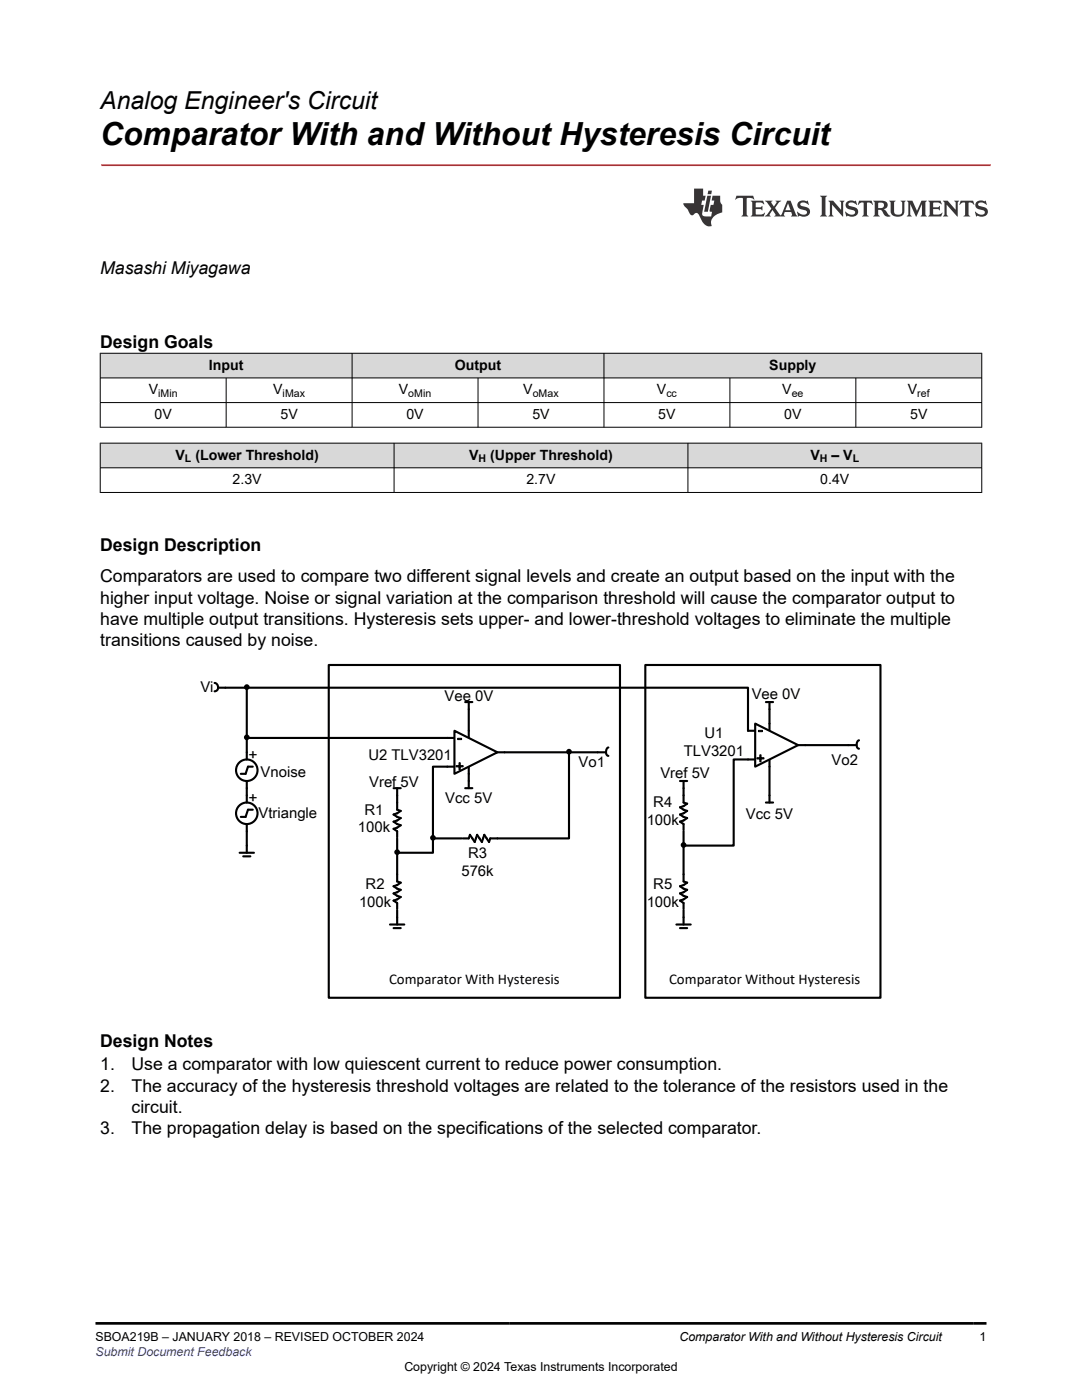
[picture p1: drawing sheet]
<svg xmlns="http://www.w3.org/2000/svg" width="216mm" height="279mm" viewBox="0 0 216 279" stroke-linecap="round" stroke-linejoin="round" font-family="sans-serif">
<g fill="#373435">
<path d="M159.3 40.3a.88 .88 0 0 0-.1 1 .88 .88 0 0 0 .8 .5l.8 .2a.43 .43 0 0 1 .2 .5 .43 .43 0 0 1-.4 .3 2.14 2.14 0 0 1-1.6-.5l.3 .9 .2-.1a1.78 1.78 0 0 0 2.1-.5 .96 .96 0 0 0-.9-1.3l-.8-.2-.2-.3a.97 .97 0 0 1 1.6 .1l-.1-.8-.2 .1-.5-.2a1.38 1.38 0 0 0-1.2 .3zM157.2 40.6l.5 1.4h-1zM152.6 40.1l1.3 1.5-.7 1.1-.6 .5h1.2l-.3-.3 .6-1 .7 1-.3 .3h2.2l-.3-.3 .2-.6h1.3l.2 .6-.3 .3h1.3l-.3-.5-1.1-2.6h-.6l-1.3 2.9-1.1-1.5 .6-1 .6-.4h-1.2l.3 .2-.6 .9-.5-.9 .2-.2zM149.8 40.1l.3 .5v2.1l-.3 .5h2.6l.2-.8-.6 .4h-1.2v-1.1l1 .1 .3 .2v-.9l-.3 .2-1 .1v-.9l.7-.1a1.02 1.02 0 0 1 .9 .4l-.1-.7zM147 39.1l-.2 .8a1.36 1.36 0 0 1 1.4-.3v3.1l-.3 .5h1.4l-.3-.5v-3l.3-.2a1.15 1.15 0 0 1 1.2 .4l-.2-.8z"/>
<path d="M194.8 40.3a.88 .88 0 0 0-.1 1 .88 .88 0 0 0 .8 .5l.8 .2a.43 .43 0 0 1 .2 .5 .43 .43 0 0 1-.4 .3 2.08 2.08 0 0 1-1.6-.5l.3 .9 .2-.1a1.76 1.76 0 0 0 2.1-.5 .95 .95 0 0 0-.9-1.3l-.9-.2-.1-.3a1 1 0 0 1 1.6 .1l-.1-.8-.3 .1-.3-.2a1.38 1.38 0 0 0-1.3 .3zM191.7 40.1l-.2 .8a.83 .83 0 0 1 1-.5l.1 2.3-.1 .2-.3 .3h1.4l-.3-.3v-.2v-2.1l.2-.2a.86 .86 0 0 1 .9 .5l-.2-.8zM188.2 40.1l.3 .5v2.1l-.3 .5h1l-.3-.5v-1.9l2.2 2.4v-2.6l.3-.5h-1l.3 .2v1.6l-1.6-1.8zM185.2 40.1l.3 .5v2.1l-.3 .5h2.6l.2-.8-.6 .4h-1.2v-1.1l1 .1 .3 .2v-.9l-.3 .2-1 .1v-.9l.6-.1a1.04 1.04 0 0 1 1.1 .4l-.2-.7zM180.9 40.1l.3 .5v2.1l-.3 .5h1l-.3-.5v-2l1.2 2.6 1.2-2.6v2l-.3 .5h1.3l-.4-.5v-2.1l.4-.5h-1.1l-.9 2-.9-2zM177.4 40.1l.3 .2a3.7 3.7 0 0 0 .3 2.6 1.68 1.68 0 0 0 2.4-.3l.1-2 .2-.5h-1l.3 .5v1.5a.82 .82 0 0 1-.8 .7 .82 .82 0 0 1-.8-.7v-1.8l.3-.2zM175.3 40.5l.1-.1a.63 .63 0 0 1 .8 .1 .63 .63 0 0 1 .1 .7l-.3 .3h-.8zM174.2 40.1l.3 .5v2.1l-.3 .5h1.4l-.3-.3-.1-1a.78 .78 0 0 1 1 .7 .89 .89 0 0 0 1.5 .4l-.5-.2-.5-.8-.4-.2a.84 .84 0 0 0 .8-.9 .84 .84 0 0 0-.8-.8zM171.4 40.1l-.2 .8h.1a.83 .83 0 0 1 1-.5v2.3v.2l-.3 .3h1.3l-.3-.3v-.2v-2.1l.2-.2a.87 .87 0 0 1 .9 .5l-.2-.8zM168.9 40.3a.88 .88 0 0 0-.1 1 .88 .88 0 0 0 .8 .5l.8 .2a.43 .43 0 0 1 .2 .5 .43 .43 0 0 1-.4 .3 1.52 1.52 0 0 1-1.5-.6l-.1 .1 .3 .9 .2-.1a1.79 1.79 0 0 0 2.1-.5 .95 .95 0 0 0-.9-1.3l-.8-.2-.2-.3a.97 .97 0 0 1 1.6 .1h.1l-.2-.8-.2 .1-.4-.2a1.34 1.34 0 0 0-1.3 .3zM165.3 40.1l.3 .5v2.1l-.3 .5h1l-.3-.5v-1.9l2.2 2.4v-2.6l.3-.5h-1l.3 .2v1.6l-1.6-1.8zM163.6 39.1l.4 .5v3.1l-.4 .5h1.4l-.3-.5v-3.1l.3-.5z"/>
<path d="M141.3 38l-.1 .8h.7l.2-.8zM141.1 39.1l-.6 3.2h.7l.7-3.2zM138.5 37.6v3h-2.2l.1 .3 .9 1.1a1.01 1.01 0 0 0 1 .9 .62 .62 0 0 1 .6-.4 .62 .62 0 0 1 .6 .4l.2 .3a2.2 2.2 0 0 0 2.1 2l.2-.1a1.96 1.96 0 0 1 1.5-2.5l.6-.2-.1-1.6a1.73 1.73 0 0 1-.3-1.7h-1.5l-.2 .9h.5l-.1 .9h-.6l-.2 .9v.4l.5 .1-.2 .9h-.7a.76 .76 0 0 1-1.1-.7l.3-1.6h-.5l.2-.9h.5l.2-.9h-.5v-1.5z"/>
</g>
<path d="M20.4 33h177.1" fill="none" stroke="#ed3237" stroke-width=".35"/>
<g fill="#d8d8d8">
<path d="M20 70.5h175.9v4.9h-175.9z" fill-rule="evenodd"/>
<path d="M20.1 70.6h50.1v4.8h-50.1z" fill-rule="evenodd"/>
<path d="M70.3 70.6h50.2v4.8h-50.2z" fill-rule="evenodd"/>
<path d="M120.6 70.6h75.2v4.8h-75.2z" fill-rule="evenodd"/>
</g>
<path d="M19.9 70.5h176.1M19.9 75.4h176.1M20 70.4v14.9M45.1 75.4v9.9M70.3 70.4v14.9M95.4 75.4v9.9M120.5 70.4v14.9M145.6 75.4v9.9M170.8 75.4v9.9M195.9 70.4v14.9M19.9 80.3h176.1M19.9 85.3h176.1" fill="none" stroke="#000" stroke-width=".2"/>
<g fill="#d8d8d8">
<path d="M20 88.4h175.9v5h-175.9z" fill-rule="evenodd"/>
<path d="M20.1 88.5h58.5v4.8h-58.5z" fill-rule="evenodd"/>
<path d="M78.7 88.5h58.5v4.8h-58.5z" fill-rule="evenodd"/>
<path d="M137.3 88.5h58.5v4.8h-58.5z" fill-rule="evenodd"/>
</g>
<path d="M19.9 88.4h176.1M19.9 93.4h176.1M19.9 98.3h176.1M20 88.4v9.9M78.6 88.4v9.9M137.3 88.4v9.9M195.9 88.4v9.9" fill="none" stroke="#000" stroke-width=".2"/>
<g fill="#000">
<circle cx="49.2" cy="137.1" r=".36"/>
<circle cx="49.2" cy="147.2" r=".36"/>
<circle cx="113.5" cy="150" r=".36"/>
<circle cx="79.2" cy="170.1" r=".36"/>
<circle cx="86.4" cy="167.2" r=".36"/>
<circle cx="136.4" cy="168.6" r=".36"/>
</g>
<g fill="none" stroke="#000" stroke-width=".42">
<path d="M42.8 136.3a.86 .86 0 0 1 .7 .9M43.5 137.2a.71 .71 0 0 1-.7 .8M43.5 137.2h1.5M49.2 158.7v1.5M78.5 157.3h1.5M79.2 157.3v1.4M92.8 157.3h1.5M92.8 140.1h1.5M93.5 140.1v1.4M93.5 155.9v1.4M119.3 150.1h1.4M121.4 149.2a.97 .97 0 0 0 0 1.7"/>
<path d="M135.7 155.9h1.4M136.4 155.9v1.4M136.4 158.7v1.5l.7 .2-.7 .5-.7 .2 .7 .5 .7 .2-.7 .5-.7 .3 .7 .4 .7 .3-.7 .4-.7 .3 .7 .5v1.2M149.3 151.6h1.4M149.3 145.8h1.4M152.8 140.1h1.5M153.5 140.1v1.4M153.5 144.4v1.4M153.5 151.6v1.4M153.5 158.7v1.5M159.3 148.7h1.4M169.3 148.7h1.4"/>
<path d="M171.4 147.8a.96 .96 0 0 0 0 1.6M47.8 170.2h2.9M48.5 170.9h1.5M49.2 164.5v1.4M49.2 168.8v1.4M50.4 161.6h-.9l-.5 1.4h-.9M79.2 160.2v1.4l.8 .2-.8 .5-.7 .3 .7 .4 .8 .3-.8 .4-.7 .3 .7 .5 .8 .2-.8 .5-.7 .2 .7 .5v1.2M79.2 174.5v1.4l.8 .3-.8 .4-.7 .3 .7 .4 .8 .3-.8 .5-.7 .2 .7 .5 .8 .2-.8 .5-.7 .2 .7 .5v1.2M92.3 167.3h1.2l.3-.7 .9 1.4 .5-1.4 1 1.4 .4-1.4 1 1.4 .2-.7h1.5M136.4 174.5v1.4l.7 .3-.7 .4-.7 .3 .7 .4 .7 .3-.7 .5-.7 .2 .7 .5 .7 .2-.7 .5-.7 .2 .7 .5v1.2M152.8 160.2h1.5M77.8 184.5h2.9"/>
<path d="M78.5 185.2h1.5M79.2 183.1v1.4M135 184.5h2.8M135.7 185.2h1.4M136.4 183.1v1.4"/>
<circle cx="49.2" cy="137.1" r=".36"/>
<circle cx="49.2" cy="147.2" r=".36"/>
<circle cx="113.5" cy="150" r=".36"/>
<circle cx="49.2" cy="162.3" r="2.15"/>
<circle cx="79.2" cy="170.1" r=".36"/>
<circle cx="86.4" cy="167.2" r=".36"/>
<circle cx="136.4" cy="168.6" r=".36"/>
</g>
<path d="M150.7 144.4l8.6 4.3-8.6 4.3z" fill="#fff"/>
<path d="M89.2 153h1.5M89.2 147.3h1.5M93.5 145.8v1.5M93.5 153v1.4M99.3 150.1h1.4M150.7 144.4l8.6 4.3-8.6 4.3z" fill="none" stroke="#000" stroke-width=".42"/>
<path d="M90.7 145.8l8.6 4.3-8.6 4.3z" fill="#fff"/>
<g fill="none" stroke="#000" stroke-width=".42">
<path d="M45 137.2h4.2M49.2 137.2h100.1v8.6M49.2 137.2v14.4M65.6 132.7h58.1v66.4h-58.1zM128.8 132.7h46.9v66.4h-46.9zM49.2 155.9v2.8M49.2 147.3h40M50.4 153h-.9l-.5 1.4h-.9M79.2 158.7v1.5M89.2 153h-2.8v14.3M90.7 145.8l8.6 4.3-8.6 4.3zM93.5 141.5v4.3"/>
<path d="M93.5 154.4v1.5M100.7 150.1h18.6M113.5 150.1v17.2h-14.2M136.4 157.3v1.4M149.3 151.6h-2.9v17.2h-10M153.5 141.5v2.9M153.5 153v5.7M160.7 148.7h8.6M49.2 165.9v2.9M79.2 167.3v7.2M86.4 167.3v2.9h-7.2M86.4 167.3h5.7"/>
<path d="M136.4 165.9v8.6M79.2 181.6v1.5M136.4 181.6v1.5"/>
<circle cx="49.2" cy="153.7" r="2.15"/>
</g>
<path d="M27.7 3.7l-.2 .6 .5-.3h.6v.2v2.2l-.2 .3h1l-.2-.3v-2.2v-.2h.5l.5 .3-.1-.6zM29.8 4.4l.2 .4v1.6l-.2 .3h1.9l.1-.5a1.08 1.08 0 0 1-1.3 .1v-.6h.6l.4 .1v-.6l-.4 .2h-.6v-.6l.2-.1a1 1 0 0 1 1 .3l-.1-.6zM31.8 4.4l1 1.2-1 1.1h.9l-.2-.2 .4-.7 .5 .7-.2 .2h1.6l-.2-.2 .1-.4h1l.1 .4-.1 .2h.9l-.2-.3-.8-2h-.5l-1 2.2-.8-1.1 .9-1.1h-.8l.2 .2-.5 .7-.3-.7 .1-.2zM35.2 4.8l.4 1h-.8zM36.8 4.6a.65 .65 0 0 0-.2 .7 .65 .65 0 0 0 .6 .4l.7 .2 .1 .2a.79 .79 0 0 1-.7 .4 .79 .79 0 0 1-.7-.5l.1 .7 .2-.1a.93 .93 0 0 0 1.1 .1 .93 .93 0 0 0 .4-.9 1.46 1.46 0 0 0-1.2-.6l-.1-.4a1.09 1.09 0 0 1 1.2 .2l-.2-.6-.1 .1-.6-.1zM28.4 7.2l.2 .4v2.3l-.2 .4h1l-.2-.4v-2.3l.2-.4zM29.6 7.9l.2 .4v1.6l-.2 .4h.8l-.3-.4v-1.4l1.7 1.8v-2l.2-.4h-.8l.2 .3 .1 1.1-1.2-1.4zM32.3 8.1a.65 .65 0 0 0-.2 .7 .65 .65 0 0 0 .7 .4l.6 .2 .1 .3a.79 .79 0 0 1-.7 .3 .79 .79 0 0 1-.7-.5l.1 .8 .2-.1a.93 .93 0 0 0 1.1 0 .93 .93 0 0 0 .4-.9 1.46 1.46 0 0 0-1.2-.6l-.1-.4a1.09 1.09 0 0 1 1.2 .2l-.2-.6-.1 .1-.6-.1zM34.1 7.9l-.1 .7a.63 .63 0 0 1 .7-.4l.1 1.7-.3 .4h1l-.2-.4v-1.7a.66 .66 0 0 1 .8 .4l-.1-.7zM36.2 7.9l.2 .4v1.6l-.2 .4h.9l-.2-.2v-.8l.5 .1 .1 .1a.79 .79 0 0 0 1.2 .7l-1-1a.61 .61 0 0 0 .6-.6 .61 .61 0 0 0-.5-.6zM36.9 8.3l.2-.1a.47 .47 0 0 1 .5 .1 .47 .47 0 0 1 .1 .5l-.2 .2h-.6zM38.5 7.9l.2 .3a2.27 2.27 0 0 0 .4 1.9 1.04 1.04 0 0 0 1.7-.6v-1.3l.2-.3h-.8l.2 .4v1.2a.6 .6 0 0 1-.6 .5 .6 .6 0 0 1-.6-.5v-1.2l.3-.4zM41.1 7.9l.2 .4v1.6l-.2 .4h.7l-.2-.4v-1.5l.9 1.9 .8-1.9v1.5l-.2 .4h1l-.3-.4v-1.6l.3-.4h-.8l-.7 1.6-.7-1.6zM44.3 7.9l.2 .4v1.6l-.2 .4h1.9l.1-.6a1.09 1.09 0 0 1-1.3 .1v-.6h.6l.4 .2v-.7l-.4 .2h-.6v-.5l.2-.2a1.01 1.01 0 0 1 1 .3l-.1-.6zM46.4 7.9l.3 .4v1.6l-.3 .4h.8l-.2-.4v-1.4l1.6 1.8v-2l.2-.4h-.7l.2 .3v1.1l-1.2-1.4zM49 7.9l-.1 .7a.63 .63 0 0 1 .8-.4v1.7l-.3 .4h1l-.2-.4v-1.7a.66 .66 0 0 1 .8 .4l-.1-.7zM51.4 8.1a.65 .65 0 0 0-.2 .7 .65 .65 0 0 0 .6 .4l.6 .2 .2 .3a.79 .79 0 0 1-.8 .3 .79 .79 0 0 1-.6-.5l.1 .8 .2-.1a.93 .93 0 0 0 1 0 .93 .93 0 0 0 .5-.9 1.46 1.46 0 0 0-1.3-.6l-.1-.4a1.09 1.09 0 0 1 1.3 .2l-.2-.6-.2 .1-.5-.1z" fill="#231f20"/>
<path d="M21.1 2.3v2.8h-2.1l.1 .4 .9 .9a.95 .95 0 0 0 .9 .9 .59 .59 0 0 1 .6-.3 .59 .59 0 0 1 .5 .3l.4 .8a1.59 1.59 0 0 0 2.1 1.3 1.61 1.61 0 0 1 1-2.2l1-.4-.1-1.4a1.59 1.59 0 0 1-.4-1.7h-1.4l-.2 .9h.5l-.1 .8h-.5l-.2 1v.3h.4l-.2 .9h-.6a.73 .73 0 0 1-1.1-.6l.3-1.6h-.5l.2-.8h.5l.2-.9h-.5v-1.4zM23.6 3.7l-.6 3h.7l.6-3zM23.8 2.7l-.1 .7h.7l.1-.7z" fill="#ed1c24"/>
<path d="M19 15h177.8M19 264.1h177.8" fill="none" stroke="#000" stroke-width=".53"/>
<path d="M0 0h215.9v15.9h-215.9z" fill-rule="evenodd" fill="#fff"/>
<text font-size="6.3" x="20" y="29">Comparator With and Without Hysteresis Circuit</text>
<text font-size="4.9" x="20" y="21.8">Analog Engineer's Circuit</text>
<g font-size="3.5">
<text x="20" y="54.6">Masashi Miyagawa</text>
<text x="20" y="69.4">Design Goals</text>
<text x="20" y="109.9">Design Description</text>
<text x="20" y="116.2">Comparators are used to compare two different signal levels and create an output based on the input with the</text>
<text x="20" y="120.5">higher input voltage. Noise or signal variation at the comparison threshold will cause the comparator output to</text>
<text x="20" y="124.7">have multiple output transitions. Hysteresis sets upper- and lower-threshold voltages to eliminate the multiple</text>
<text x="20" y="128.9">transitions caused by noise.</text>
<text x="20" y="208.9">Design Notes</text>
<text x="20" y="213.6">1.</text>
<text x="26.3" y="213.6">Use a comparator with low quiescent current to reduce power consumption.</text>
<text x="20" y="217.9">2.</text>
<text x="26.3" y="217.9">The accuracy of the hysteresis threshold voltages are related to the tolerance of the resistors used in the</text>
<text x="20" y="226.3">3.</text>
<text x="26.3" y="222.1">circuit.</text>
<text x="26.3" y="226.3">The propagation delay is based on the specifications of the selected comparator.</text>
</g>
<g font-size="3">
<text x="40" y="138.1">Vi</text>
<text x="88.7" y="139.8">Vee 0V</text>
<text x="150" y="139.5">Vee 0V</text>
<text x="91.2" y="148.2">-</text>
<text x="140.6" y="147.2">U1</text>
<text x="151.2" y="146.7">-</text>
<text x="51.5" y="151.5" transform="rotate(-90 51.5 151.5)">+</text>
<text x="52" y="155">Vnoise</text>
<text x="73.5" y="151.6">U2 TLV3201</text>
<text x="90.8" y="154">+</text>
<text x="115.5" y="153.1">Vo1</text>
<text x="131.8" y="155.2">Vref 5V</text>
<text x="136.5" y="150.8">TLV3201</text>
<text x="150.9" y="152.4">+</text>
<text x="165.9" y="152.7">Vo2</text>
<text x="51.5" y="160.1" transform="rotate(-90 51.5 160.1)">+</text>
<text x="73.7" y="157">Vref 5V</text>
<text x="88.8" y="160.2">Vcc 5V</text>
<text x="130.4" y="161.1">R4</text>
<text x="51.6" y="163.3">Vtriangle</text>
<text x="71.4" y="166.1">100k</text>
<text x="72.7" y="162.6">R1</text>
<text x="129" y="164.7">100k</text>
<text x="148.8" y="163.5">Vcc 5V</text>
<text x="93.4" y="171.2">R3</text>
<text x="73" y="177.4">R2</text>
<text x="92.1" y="174.8">576k</text>
<text x="130.4" y="177.4">R5</text>
<text x="71.6" y="180.9">100k</text>
<text x="129" y="180.9">100k</text>
<text x="77.6" y="196.4">Comparator With Hysteresis</text>
<text x="133.5" y="196.4">Comparator Without Hysteresis</text>
</g>
<g font-size="2.8">
<text x="41.7" y="73.8">Input</text>
<text x="90.8" y="73.8">Output</text>
<text x="153.5" y="73.8">Supply</text>
<text x="29.7" y="78.7">V</text>
<text x="30.8" y="83.6">0V</text>
<text x="54.5" y="78.7">V</text>
<text x="56" y="83.6">5V</text>
<text x="79.6" y="78.7">V</text>
<text x="81.1" y="83.6">0V</text>
<text x="104.4" y="78.7">V</text>
<text x="106.2" y="83.6">5V</text>
<text x="131.1" y="78.7">V</text>
<text x="131.4" y="83.6">5V</text>
<text x="156.1" y="78.7">V</text>
<text x="156.5" y="83.6">0V</text>
<text x="181.2" y="78.7">V</text>
<text x="181.6" y="83.6">5V</text>
<text x="35" y="91.7">V</text>
<text x="39" y="91.7">(Lower Threshold)</text>
<text x="93.6" y="91.7">V</text>
<text x="97.8" y="91.7">(Upper Threshold)</text>
<text x="161.7" y="91.7">V</text>
<text x="165.9" y="91.7">– V</text>
<text x="46.4" y="96.6">2.3V</text>
<text x="105" y="96.6">2.7V</text>
<text x="163.7" y="96.6">0.4V</text>
</g>
<g font-size="2.5">
<text x="19" y="267.6">SBOA219B – JANUARY 2018 – REVISED OCTOBER 2024</text>
<text x="135.6" y="267.6">Comparator With and Without Hysteresis Circuit</text>
<text x="195.5" y="267.6">1</text>
<text x="80.7" y="273.5">Copyright © 2024 Texas Instruments Incorporated</text>
</g>
<text font-size="2.5" fill="#00f" x="19" y="270.6">Submit Document Feedback</text>
<g font-size="2.1">
<text x="31.6" y="79.3">iMin</text>
<text x="56.4" y="79.3">iMax</text>
<text x="81.5" y="79.3">oMin</text>
<text x="106.3" y="79.3">oMax</text>
<text x="133" y="79.3">cc</text>
<text x="158" y="79.3">ee</text>
<text x="183" y="79.3">ref</text>
<text x="36.9" y="92.3">L</text>
<text x="95.5" y="92.3">H</text>
<text x="163.6" y="92.3">H</text>
<text x="170.2" y="92.3">L</text>
</g>
</svg>
